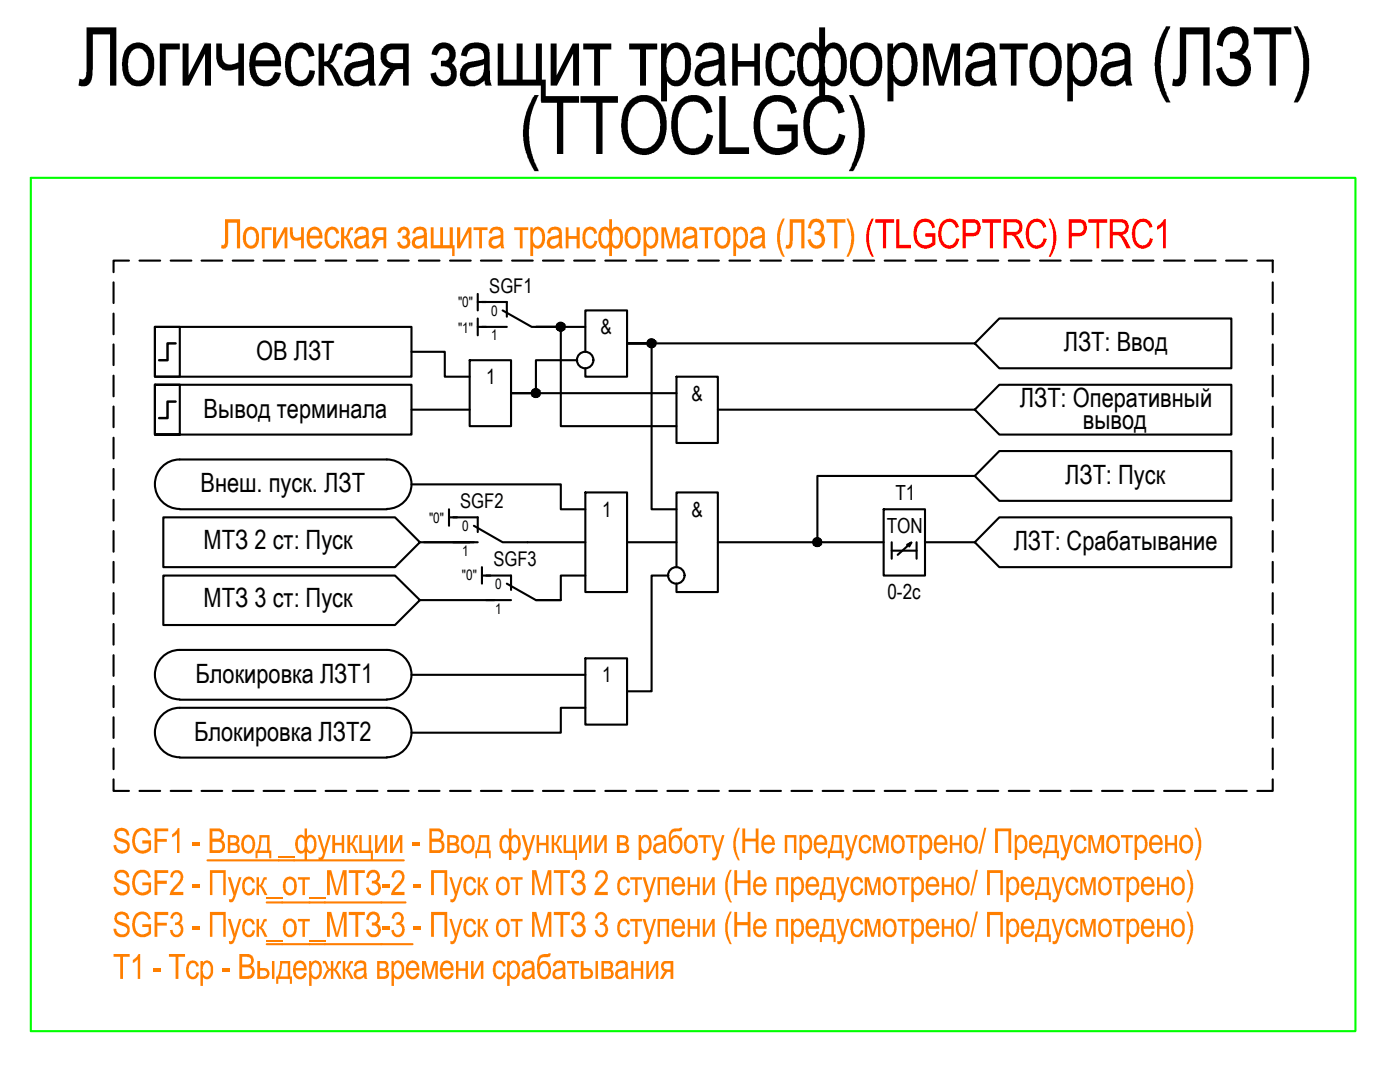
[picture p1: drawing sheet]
<svg xmlns="http://www.w3.org/2000/svg" width="169mm" height="130mm" viewBox="0 0 169 130" stroke-linecap="round" stroke-linejoin="round" font-family="sans-serif">
<!-- layer: 0 -->
<path d="M3.7 21.5h160v103h-160z" fill="none" stroke="#0f0" stroke-width=".25"/>
<g fill="#ff7f00">
<path d="M62.1 27.4h1.7v.4h-.7v2.2h-.3v-2.2h-.7z"/>
<path d="M68.3 27.4h.4v1.1h.9v-1.1h.4v2.6h-.4v-1.2h-.9v1.2h-.4z"/>
<path d="M70.7 27.6l.3-.2a.78 .78 0 0 1 1.1 .8h-.3a.51 .51 0 0 0-.6-.5 .51 .51 0 0 0-.5 .6v.5a.69 .69 0 0 0 .8 .8l.2-.2 .1-.4 .3 .1-.2 .6a.89 .89 0 0 1-1 .2 .89 .89 0 0 1-.5-.9v-.8z"/>
<path d="M79.9 27.4h.5l.6 2.1 .6-2.1h.5v2.6h-.4v-2.1l-.6 2.1h-.3l-.6-2.2v2.2h-.3z"/>
<path d="M84.5 27.4h1.6v.4h-.6v2.2h-.4v-2.2h-.6z"/>
<path d="M99.8 26.5h2.3v.4h-1v3.1h-.3v-3.1h-1z"/>
<path d="M64 27.4h.3l.1 .3a.79 .79 0 0 1 .9-.2 .79 .79 0 0 1 .5 .7v.9a.94 .94 0 0 1-.9 .9l-.3-.1-.2-.2v1.2h-.4zM64.7 27.8l-.3 .4-.1 .5a.85 .85 0 0 0 .6 1 .98 .98 0 0 0 .6-1.2h-.1a.61 .61 0 0 0-.6-.8z"/>
<path d="M66.3 27.6a.94 .94 0 0 1 1.5 .2l.1 1.8 .1 .4h-.4l-.1-.4-.2 .2a.76 .76 0 0 1-1.2-.4 .76 .76 0 0 1 .8-.9h.2a.37 .37 0 0 0 .4-.4 .37 .37 0 0 0-.4-.4 .48 .48 0 0 0-.6 .5h-.4zM66.6 28.9a.45 .45 0 0 0 0 .7 .45 .45 0 0 0 .7-.1l.2-.3v-.5l-.2 .1z"/>
<path d="M73.6 26.5h.3v1.1a.68 .68 0 0 1 .7-.2 .68 .68 0 0 1 .5 .6l.2 .7-.1 .5-.2 .4a.62 .62 0 0 1-.5 .4 .62 .62 0 0 1-.6-.3v1.2h-.3v-1.2a.69 .69 0 0 1-.8 .3 .69 .69 0 0 1-.5-.7v-.2v-1a.75 .75 0 0 1 1-.7l.3 .2zM74.2 27.8l-.2 .4-.1 .8a.53 .53 0 0 0 .6 .6h.1a1.57 1.57 0 0 0 0-1.8zM72.9 27.8l-.3 .4v.7a.65 .65 0 0 0 .7 .7 1.76 1.76 0 0 0 0-1.8z"/>
<path d="M75.7 27.7a1 1 0 0 1 1.1-.2 1 1 0 0 1 .6 1l-.1 .7-.2 .5a.93 .93 0 0 1-1 .3 .93 .93 0 0 1-.6-.9l-.1-.7zM76 27.9l-.2 .4v.6a.6 .6 0 0 0 .2 .6 .6 .6 0 0 0 .7 .1v-.1a1.42 1.42 0 0 0 0-1.7 .62 .62 0 0 0-.7 .1z"/>
<path d="M77.7 27.4h.3v.3a.78 .78 0 0 1 .9-.3 .78 .78 0 0 1 .6 .8v.9a.94 .94 0 0 1-1 .9l-.3-.1-.1-.2v1.2h-.4zM78.4 27.8l-.2 .1-.1 .4v.7a.53 .53 0 0 0 .2 .5 .53 .53 0 0 0 .6 0 1.39 1.39 0 0 0-.1-1.8h-.3z"/>
<path d="M82.7 27.6l.4-.2a.82 .82 0 0 1 1.1 .8v1.4l.1 .4h-.4v-.4l-.3 .2a.76 .76 0 0 1-1.2-.4 .76 .76 0 0 1 .9-.9h.1a.37 .37 0 0 0 .5-.4 .37 .37 0 0 0-.4-.4 .48 .48 0 0 0-.7 .5h-.3zM83 28.9a.44 .44 0 0 0-.1 .7 .44 .44 0 0 0 .6 0 .83 .83 0 0 0 .4-.8v-.1z"/>
<path d="M86.6 27.6h.1a.96 .96 0 0 1 1-.1 .96 .96 0 0 1 .5 .9v.6l-.2 .6a.92 .92 0 0 1-1 .4 .92 .92 0 0 1-.7-.9v-.7l.1-.5zM86.8 27.9l-.1 .4v.7a.6 .6 0 0 0 .5 .6 .6 .6 0 0 0 .6-.6v-.3a.74 .74 0 0 0-.7-1z"/>
<path d="M88.6 27.4h.3v.3a.79 .79 0 0 1 .8-.3 .79 .79 0 0 1 .6 .8v.9a.78 .78 0 0 1-.5 .8 .78 .78 0 0 1-.9-.2v1.2h-.3zM89.2 27.8l-.2 .1-.1 .4v.7a.54 .54 0 0 0 .2 .5 .54 .54 0 0 0 .6 .1v-.1a1.39 1.39 0 0 0-.1-1.8h-.2z"/>
<path d="M90.8 27.6l.4-.2a.82 .82 0 0 1 1.2 .8v1.4l.1 .4h-.4l-.1-.4-.2 .2a.76 .76 0 0 1-1.2-.4 .76 .76 0 0 1 .8-.9h.2a.33 .33 0 0 0 .4-.2 .33 .33 0 0 0-.1-.4 .54 .54 0 0 0-.5-.2 .54 .54 0 0 0-.4 .5h-.4zM91.1 28.9a.44 .44 0 0 0-.1 .7 .44 .44 0 0 0 .7 0 .83 .83 0 0 0 .3-.8v-.1z"/>
</g>
<g fill="#f00">
<path d="M126.7 26.4h.2l.4 .7 .3 1.3v.6l-.2 1-.5 1-.2-.1 .5-1.4v-1.4l-.2-.8z"/>
<path d="M131.4 26.5h2.3v.4h-.9v3.1h-.4v-3.1h-1z"/>
<path d="M137.2 26.7l.5-.3h.5l.2 .1a1.1 1.1 0 0 1 .8 .9l-.4 .1v-.2a.83 .83 0 0 0-1-.5 .83 .83 0 0 0-.6 .9l-.1 .9 .1 .3a.83 .83 0 0 0 .9 .7 .83 .83 0 0 0 .8-.9l.3 .1v.3l-.2 .5-.6 .4h-.8l-.4-.3-.2-.2-.2-.6-.1-.9 .2-.8z"/>
<path d="M139.7 27.3l.5-.2 .4-.6h.2v3.5h-.3v-2.8l-.7 .5z"/>
<path d="M129.1 26.5h1.2a1.02 1.02 0 0 1 .8 1.5v.1a.96 .96 0 0 1-.9 .4h-.7v1.5h-.4zM129.5 26.9v1.2h.7a.64 .64 0 0 0 .6-.5 .64 .64 0 0 0-.3-.7z"/>
<path d="M134 26.5h1.4a.94 .94 0 0 1 .8 1.4l-.3 .3-.4 .2 .4 .3 .7 1.3h-.5l-.7-1.3a.56 .56 0 0 0-.6-.3h-.4v1.6h-.4zM134.4 26.8v1.2h.8a.58 .58 0 0 0 .7-.5 .58 .58 0 0 0-.6-.7z"/>
</g>
<!-- layer: TEXT -->
<g fill="#000">
<path d="M98 12.2a2.32 2.32 0 0 1 3.8 .7l.2 .6-.7 .2a1.56 1.56 0 0 0-2.1-1.4 2.04 2.04 0 0 0-1.3 1.9l-.1 1 .1 .9a1.78 1.78 0 0 0 2.1 1.8 2.01 2.01 0 0 0 1.3-1.8l.8 .3v.1a2.46 2.46 0 0 1-3.3 2.1l-.1-.1a3.2 3.2 0 0 1-1.6-2.3l-.1-.7 .1-1.2a3.5 3.5 0 0 1 .9-2.1zM111.5 5.3h1.1l1.1 4 1.2-4h1v5h-.7v-4.1l-1.2 4.1h-.6l-1.2-4.2v4.2h-.7zM120.7 5.3h3.4v.7h-1.3v4.3h-.7v-4.3h-1.4zM102.5 11.5h.5l.1 .1 .7 1.2 .3 1.1 .3 1.6v1.1l-.2 1.4-.2 .8-1 1.9h-.5l.7-1.7 .3-1.1 .2-1.3v-1.1l-.2-1.3-.2-.9z"/>
<path d="M117.3 5.5a2.23 2.23 0 0 1 2.6 .1l.2 .4 .1 .5v2.9l.2 .9h-.7l-.2-.6a1.92 1.92 0 0 1-2.4 .5 1.58 1.58 0 0 1-.4-1.8 1.58 1.58 0 0 1 1.5-1l1.1-.2 .2-.1a1 1 0 0 0-.4-1.1 1 1 0 0 0-1.1-.1l-.2 .2a.91 .91 0 0 0-.4 .7l-.7-.1 .1-.3zM117.6 8.3a.82 .82 0 0 0-.2 .9 .82 .82 0 0 0 .7 .5 1.25 1.25 0 0 0 1.4-1.4v-.6l-.7 .3z"/>
<path d="M125 5.6a1.91 1.91 0 0 1 2-.3 1.91 1.91 0 0 1 1.2 1.7v.7a2.71 2.71 0 0 1-1.2 2.6 1.98 1.98 0 0 1-2.6-2 3.4 3.4 0 0 1 .6-2.7zM125.7 6a2.29 2.29 0 0 0-.6 2.2 1.3 1.3 0 0 0 1.6 1.5 2.01 2.01 0 0 0 .8-2.2 1.75 1.75 0 0 0-1-1.7h-.4z"/>
<path d="M128.9 5.3h.6v.6a1.41 1.41 0 0 1 1.4-.8 1.41 1.41 0 0 1 1.2 1l.1 .2a3.8 3.8 0 0 1-.2 3.4 1.4 1.4 0 0 1-2.4 .1v2.4h-.7zM130.1 6a3.3 3.3 0 0 0-.3 3.3 .98 .98 0 0 0 1.1 .4 .98 .98 0 0 0 .7-.8l.1-.8a2.34 2.34 0 0 0-.6-2.2l-.6-.1z"/>
<path d="M133.6 5.5a2.23 2.23 0 0 1 2.7 .1l.1 .4 .1 .5v2.8l.2 1h-.7l-.1-.6a1.92 1.92 0 0 1-2.5 .5 1.58 1.58 0 0 1-.4-1.8 1.58 1.58 0 0 1 1.6-1l1-.2 .2-.1a1 1 0 0 0-.3-1.1 1 1 0 0 0-1.2-.1l-.2 .2a.91 .91 0 0 0-.4 .7l-.6-.1v-.4zM134 8.3a.85 .85 0 0 0-.2 1.1 .85 .85 0 0 0 1.2 .3 1.46 1.46 0 0 0 .8-1.6v-.4l-.3 .2z"/>
</g>
<!-- layer: 0 -->
<g fill="none" stroke="#000" stroke-width=".25">
<path d="M13.7 34.1v2.5M13.7 37.8v2.5M15.6 31.5h-1.9v1.4M16.8 31.5h2.5M20.6 31.5h2.5M24.3 31.5h2.5M57.7 35.5v2M57.7 38.4v2.1M57.7 36.5h1M57.7 39.5h1M61.8 31.5h2.5M65.6 31.5h2.5"/>
<path d="M69.3 31.5h2.5M73.1 31.5h2.5M76.8 31.5h2.5M80.6 31.5h2.5M84.3 31.5h2.5M88.1 31.5h2.5M91.8 31.5h2.5M99.4 31.5h2.5M120.7 38.4h28v6.1h-28l-3-3.1zM125.6 31.5h2.5M129.3 31.5h2.5M133.1 31.5h2.5"/>
<path d="M136.8 31.5h2.5M140.6 31.5h2.5M144.3 31.5h2.5M148.1 31.5h2.5M151.8 31.5h1.9v1.4M153.7 34.1v2.5M153.7 37.8v2.5M13.7 41.6v2.5M13.7 45.3v2.5M13.7 49.1v2.5M13.7 52.8v2.5M13.7 56.6v2.5"/>
<path d="M117.7 41.4h-42h3v20.1h3M153.7 41.6v2.5M153.7 45.3v2.5M153.7 49.1v2.5M153.7 52.8v2.5M153.7 56.6v2.5M13.7 60.3v2.5M13.7 64.1v2.5M13.7 67.8v2.5M13.7 71.6v2.5M13.7 75.3v2.5M13.7 79.1v2.5"/>
<path d="M50.7 65.4h6M75.7 65.4h6M81.7 68.5v-9.1h5v12.1h-5v-1.1M86.7 65.4h20M106.7 61.5h5v8h-5zM107.7 65.4v2M107.7 66.5h3M109.6 65.7l.5-.2-1.7 1.5M110.1 65.5l-.3 .5M110.7 65.4v2M111.7 65.4h.1M111.7 65.4h6"/>
<path d="M120.7 62.4h28v6.1h-28l-3-3.1zM153.7 60.3v2.5M153.7 64.1v2.5M153.7 67.8v2.5M153.7 71.6v2.5M153.7 75.3v2.5M153.7 79.1v2.5M13.7 94.1v1.4h1.9M13.7 82.8v2.5M13.7 86.6v2.5M13.7 90.3v2.5M16.8 95.5h2.5"/>
<path d="M20.6 95.5h2.5M24.3 95.5h2.5M28.1 95.5h2.5M31.8 95.5h2.5M35.6 95.5h2.5M39.3 95.5h2.5M43.1 95.5h2.5M46.9 95.5h2.5M50.6 95.5h2.5M54.4 95.5h2.5M58.1 95.5h2.5M61.8 95.5h2.5"/>
<path d="M65.6 95.5h2.5M69.3 95.5h2.5M73.1 95.5h2.5M76.8 95.5h2.5M80.6 95.5h2.5M84.3 95.5h2.5M88.1 95.5h2.5M91.8 95.5h2.5M95.6 95.5h2.5M99.4 95.5h2.5M103.1 95.5h2.5M106.8 95.5h2.5"/>
<path d="M110.6 95.5h2.5M114.3 95.5h2.5M118.1 95.5h2.5M121.8 95.5h2.5M125.6 95.5h2.5M129.3 95.5h2.5M133.1 95.5h2.5M136.8 95.5h2.5M140.6 95.5h2.5M144.3 95.5h2.5M148.1 95.5h2.5M153.7 94.1v1.4h-1.9"/>
<path d="M153.7 82.8v2.5M153.7 86.6v2.5M153.7 90.3v2.5"/>
<circle cx="78.7" cy="41.4" r=".49"/>
<circle cx="81.7" cy="69.4" r=".99"/>
</g>
<path d="M58.2 36.5h3v1.7M58.2 39.5h3M60.7 37.5l3.5 2h3" fill="none" stroke="#000" stroke-width=".25"/>
<!-- layer: 0 -->
<g fill="#000" stroke="#000" stroke-width=".12">
<path d="M78.5 41.9h.4zM78.6 41h.2z"/>
<path d="M78.5 41.9l.3 .1zM78.6 42h.2z"/>
<path d="M78.6 41h.3zM78.5 41h.4z"/>
<path d="M78.5 41h.4zM78.4 41h.5z"/>
<path d="M78.4 41l.6 .1zM78.4 41l.6 .1z"/>
<path d="M78.4 41.9h.5zM78.4 41.9h.5z"/>
<path d="M78.4 41.1l.7 .1-.1-.1zM78.4 41.1l.7 .1h-.8z"/>
<path d="M78.4 41.8l.5 .1 .1-.1zM78.4 41.8l.5 .1h-.5z"/>
<path d="M78.3 41.2h.9zM78.3 41.2h.9z"/>
<path d="M78.3 41.8h.8zM78.3 41.8h.7z"/>
<path d="M78.3 41.2l.9 .1v-.1zM78.3 41.2l.9 .1h-1z"/>
<path d="M78.2 41.3l1 .1v-.1zM78.2 41.3l1 .1h-1z"/>
<path d="M78.2 41.6l1 .1v-.1zM78.2 41.6l1 .1h-.9z"/>
<path d="M78.3 41.7l.8 .1 .1-.1zM78.3 41.7l.8 .1h-.8z"/>
<path d="M78.2 41.4h1zM78.2 41.4h1h-1z"/>
<path d="M78.2 41.4l1 .1v-.1zM78.2 41.4l1 .1h-1z"/>
<path d="M78.2 41.5l1 .1v-.1zM78.2 41.5l1 .1h-1z"/>
</g>
<g fill="#ff7f00">
<path d="M21.5 100h.2v3h-.3v-2.4l-.6 .5v-.4l.5-.5z"/>
<path d="M23.2 101.7h1v.4h-1z"/>
</g>
<path d="M25.1 103.8h8.6" fill="none" stroke="#ff7f00" stroke-width=".25"/>
<path d="M31.3 100.8h1.3v1.9h.2v.9h-.3v-.6h-1.4v.6h-.2v-.9l.2-.1 .1-.3 .1-.7zM31.6 101.1l-.1 .8-.2 .8h1v-1.6z" fill="#ff7f00"/>
<path d="M35.5 103.8h13.3" fill="none" stroke="#ff7f00" stroke-width=".25"/>
<g fill="#ff7f00">
<path d="M43.4 100.8h.3v1.9h.8v-1.9h.3v1.9h.2v1.1h-.2v-.8h-1.4z"/>
<path d="M45.3 100.8h.3v1.6l.8-1.6h.3v2.2h-.3v-1.7l-.8 1.7h-.3z"/>
<path d="M47.1 100.8h.4v1.6l.8-1.6h.3v2.2h-.3v-1.7l-.8 1.7h-.4z"/>
<path d="M68.1 100.8h.3v1.9h.8v-1.9h.3v1.9h.2v1.1h-.2v-.8h-1.4z"/>
<path d="M69.9 100.8h.4v1.6l.8-1.6h.3v2.2h-.3v-1.7l-.8 1.7h-.4z"/>
<path d="M71.8 100.8h.3v1.6l.8-1.6h.4v2.2h-.3v-1.7l-.9 1.7h-.3z"/>
<path d="M84.4 100.8h1.4v.3h-.5v1.9h-.3v-1.9h-.6z"/>
<path d="M85.9 100.8h.3l.5 1.8 .5-1.8h.3l-.8 2.6a.45 .45 0 0 1-.2 .4 .45 .45 0 0 1-.5 0v-.3a.39 .39 0 0 0 .5-.5z"/>
<path d="M104 101l.3-.2a.65 .65 0 0 1 .9 .6l-.3 .1a.45 .45 0 0 0-.4-.4 .45 .45 0 0 0-.4 .4l-.1 .5a.54 .54 0 0 0 .2 .6 .54 .54 0 0 0 .5 .1l.2-.3v-.2l.3 .1a.74 .74 0 0 1-.7 .7 .74 .74 0 0 1-.7-.7l-.1-.8z"/>
<path d="M105.4 100.8h.5l.5 1.7 .5-1.7h.4v2.2h-.3v-1.8l-.5 1.8h-.2l-.6-1.9v1.9h-.3z"/>
<path d="M109.4 100.8h1.4v.3h-.5v1.9h-.3v-1.9h-.6z"/>
<path d="M114.7 100.8h.3v.9h.9v-.9h.3v2.2h-.3v-1h-.9v1h-.3z"/>
<path d="M135.4 100.8h1.4v.3h-.5v1.9h-.3v-1.9h-.6z"/>
<path d="M140.7 100.8h.3v.9h.9v-.9h.3v2.2h-.3v-1h-.9v1h-.3z"/>
<path d="M20.7 105.3l.2-.2 .3-.1a.83 .83 0 0 1 .9 .5 .83 .83 0 0 1-.2 .9l-.1 .3-.9 1h1.2v.3h-1.6l.2-.5 .3-.5 .5-.5 .3-.5a.49 .49 0 0 0-.4-.7 .49 .49 0 0 0-.5 .6h-.3z"/>
<path d="M23.2 106.8h1v.3h-1z"/>
<path d="M25.4 105h1.9v3h-.3v-2.6h-1.3v2.6h-.3z"/>
<path d="M27.5 105.9h.4l.5 1.7 .5-1.7h.3l-.8 2.5a.53 .53 0 0 1-.7 .5l-.1-.4a.34 .34 0 0 0 .4 0 .34 .34 0 0 0 .1-.3l.1-.2z"/>
<path d="M29.4 106.1l.3-.2 .3-.1a.72 .72 0 0 1 .8 .7l-.3 .1a.45 .45 0 0 0-.5-.5 .45 .45 0 0 0-.4 .6l-.1 .3a.68 .68 0 0 0 .6 .8 .61 .61 0 0 0 .4-.6l.3 .1v.1a.74 .74 0 0 1-.8 .7 .74 .74 0 0 1-.7-.8l-.1-.7z"/>
<path d="M74.5 100.8h.7a.6 .6 0 0 1 .7 .3 .6 .6 0 0 1-.2 .8 .59 .59 0 0 1 .2 .7 .59 .59 0 0 1-.6 .4h-.8zM74.8 101.1v.6h.3a.34 .34 0 0 0 .5-.3 .34 .34 0 0 0-.4-.3zM74.8 102v.7h.4a.34 .34 0 0 0 .5-.4 .34 .34 0 0 0-.5-.3z"/>
<path d="M77.1 100.8h.3v.3a.66 .66 0 0 1 .8-.3 .66 .66 0 0 1 .5 .7v.7l-.1 .3-.2 .3a.53 .53 0 0 1-.9-.1v1.1h-.4zM77.7 101.1l-.1 .2-.2 .3v.5a.53 .53 0 0 0 .7 .6 1.12 1.12 0 0 0-.1-1.6z"/>
<path d="M79.1 101l.3-.2h.3a.63 .63 0 0 1 .7 .8v1.1l.1 .3h-.3l-.1-.3-.1 .1a.64 .64 0 0 1-.6 .2 .64 .64 0 0 1-.5-.4v-.1a.82 .82 0 0 1 .9-.8 .27 .27 0 0 0 .3-.2 .27 .27 0 0 0-.1-.3 .45 .45 0 0 0-.5-.1 .45 .45 0 0 0-.3 .4l-.3-.1zM79.3 102.2a.4 .4 0 0 0 .2 .5 .4 .4 0 0 0 .5-.2l.1-.6z"/>
<path d="M81 100.2l.4-.2 1-.1a.44 .44 0 0 1-.7 .4 .69 .69 0 0 0-.7 .9l.1-.1a.69 .69 0 0 1 .7-.3 .69 .69 0 0 1 .5 .5l.1 .3v.6l-.1 .4a.78 .78 0 0 1-.9 .4 .78 .78 0 0 1-.6-.8v-1.4zM81.3 101.2l-.2 .4v.3a.6 .6 0 0 0 .6 .8 1.09 1.09 0 0 0 .3-1.3v-.1a.43 .43 0 0 0-.7-.1z"/>
<path d="M82.8 101.1l.4-.3a.83 .83 0 0 1 1 .9v.6a.81 .81 0 0 1-.8 .7 .81 .81 0 0 1-.8-.8v-.6zM83.2 101.1a1.08 1.08 0 0 0 .1 1.6 .62 .62 0 0 0 .6-.8v-.2a.53 .53 0 0 0-.1-.5 .53 .53 0 0 0-.6-.1z"/>
<path d="M107.8 101.1a.82 .82 0 0 1 1-.3 .82 .82 0 0 1 .5 .9v.5l-.1 .2a.81 .81 0 0 1-1 .6 .81 .81 0 0 1-.6-.9v-.5zM108.2 101.1v.1a1.14 1.14 0 0 0 0 1.4 .54 .54 0 0 0 .6 0 .54 .54 0 0 0 .2-.6v-.1a.62 .62 0 0 0-.7-.8z"/>
<path d="M111 100.8h.3v.3a.63 .63 0 0 1 .7-.3 .63 .63 0 0 1 .5 .6l.1 .3v.6a.72 .72 0 0 1-1.1 .6l-.2-.2v1.1h-.3zM111.6 101.1a1.33 1.33 0 0 0-.2 1.3 .45 .45 0 0 0 .6 .3 .45 .45 0 0 0 .3-.5v-.3a.63 .63 0 0 0-.5-.8z"/>
<path d="M113.1 101l.3-.2a.84 .84 0 0 1 1 .8v.4h-1.3v.1a.55 .55 0 0 0 .8 .6l.2-.4h.3v.1a.83 .83 0 0 1-1 .6 .83 .83 0 0 1-.6-.9l.1-.8zM113.4 101.1l-.2 .3-.1 .3h1a.5 .5 0 0 0-.2-.5 .5 .5 0 0 0-.5-.1z"/>
<path d="M116.6 101.1l.1-.1a.79 .79 0 0 1 .9-.2 .79 .79 0 0 1 .5 .8v.7a.81 .81 0 0 1-.9 .7 .81 .81 0 0 1-.7-.9l-.1-.4zM117 101.1a1.3 1.3 0 0 0 0 1.5 .54 .54 0 0 0 .6 0 .54 .54 0 0 0 .2-.6v-.3a.54 .54 0 0 0-.2-.5 .54 .54 0 0 0-.6-.1z"/>
<path d="M133.8 101.1a.83 .83 0 0 1 1-.3 .83 .83 0 0 1 .5 .9v.5l-.1 .2a.8 .8 0 0 1-.9 .6 .8 .8 0 0 1-.7-.8v-.6zM134.2 101.1v.1a1.08 1.08 0 0 0 .1 1.5 .68 .68 0 0 0 .7-.8 .62 .62 0 0 0-.7-.8z"/>
<path d="M137 100.8h.3v.3a.66 .66 0 0 1 .8-.3 .66 .66 0 0 1 .5 .7v.6l-.1 .5a.66 .66 0 0 1-1.2 .1v1.1h-.3zM137.6 101.1l-.3 .5v.5a.58 .58 0 0 0 .7 .6 1.29 1.29 0 0 0 .2-1.3 .43 .43 0 0 0-.6-.3z"/>
<path d="M139 101l.4-.2a.84 .84 0 0 1 1 .9v.3h-1.3a.54 .54 0 0 0 .2 .6 .54 .54 0 0 0 .7 0l.1-.3h.3l-.2 .5-.3 .2a.87 .87 0 0 1-1.1-1l.1-.7zM139.4 101.1l-.2 .2-.1 .4h1a.51 .51 0 0 0-.7-.6z"/>
<path d="M142.6 101.1l.1-.1a.83 .83 0 0 1 .9-.1 .83 .83 0 0 1 .5 .8v.6l-.2 .4-.4 .3h-.3a1.14 1.14 0 0 1-.8-1.3zM143 101.2l-.3 .4v.3a.64 .64 0 0 0 .7 .8 1.19 1.19 0 0 0 .2-1.4 .41 .41 0 0 0-.6-.1z"/>
</g>
<path d="M39.2 108.9h6.9" fill="none" stroke="#ff7f00" stroke-width=".25"/>
<g fill="#ff7f00">
<path d="M44.4 105.2h.1a.8 .8 0 0 1 1.2 0 .8 .8 0 0 1-.2 1.2l.1 .1a.88 .88 0 0 1 0 1.4 .88 .88 0 0 1-1.4-.6v-.1l.3-.1 .1 .3a.55 .55 0 0 0 1 .1 .55 .55 0 0 0-.5-.9h-.2v-.3a.49 .49 0 0 0 .6-.4 .49 .49 0 0 0-.4-.6 .49 .49 0 0 0-.5 .6l-.1 .1-.3-.1z"/>
<path d="M61.7 105.9h1.4v.3h-.5v1.8h-.3v-1.8h-.6z"/>
<path d="M64.3 105h.5l.6 2.6 .8-2.6h.4v3h-.3v-2.5l-.7 2.5h-.3l-.7-2.5v2.5h-.3z"/>
<path d="M66.9 105h1.9v.4h-.8v2.6h-.3v-2.6h-.8z"/>
<path d="M69.2 105.2l.5-.2a.81 .81 0 0 1 .9 .5 .81 .81 0 0 1-.3 .9l.1 .1a.9 .9 0 0 1-.1 1.5 .9 .9 0 0 1-1.3-.8l.3-.1v.1a.56 .56 0 0 0 .6 .6 .56 .56 0 0 0 .5-.6 .56 .56 0 0 0-.6-.6h-.1v-.3a.49 .49 0 0 0 .6-.4 .49 .49 0 0 0-.4-.6 .49 .49 0 0 0-.6 .5v.2l-.3-.1v-.3z"/>
<path d="M83.1 105.9h.3v.9h.8v-.9h.3v2.1h-.3v-.9h-.8v.9h-.3z"/>
<path d="M84.9 105.9h.3v1.6l.8-1.6h.3v2.1h-.3v-1.6l-.8 1.6h-.3z"/>
<path d="M103 106a.7 .7 0 0 1 .8-.1 .7 .7 0 0 1 .4 .6l-.3 .1a.45 .45 0 0 0-.5-.5 .45 .45 0 0 0-.4 .6v.3a.61 .61 0 0 0 .6 .8 .52 .52 0 0 0 .4-.6l.3 .1-.1 .1a.75 .75 0 0 1-.8 .7 .75 .75 0 0 1-.7-.9v-.5z"/>
<path d="M104.4 105.9h.5l.5 1.7 .5-1.7h.4v2.1h-.3v-1.7l-.5 1.7h-.3l-.5-1.8v1.8h-.3z"/>
<path d="M108.4 105.9h1.5v.3h-.6v1.8h-.3v-1.8h-.6z"/>
<path d="M113.7 105.9h.3v.9h.9v-.9h.3v2.1h-.3v-.9h-.9v.9h-.3z"/>
<path d="M134.4 105.9h1.4v.3h-.5v1.8h-.3v-1.8h-.6z"/>
<path d="M139.7 105.9h.3v.9h.9v-.9h.3v2.1h-.3v-.9h-.9v.9h-.3z"/>
<path d="M20.7 110.4a.73 .73 0 0 1 1.2 0 .73 .73 0 0 1-.2 1.1 .69 .69 0 0 1 .4 .8l-.1 .5-.2 .2-.3 .1a.87 .87 0 0 1-1-.8l.3-.1a.53 .53 0 0 0 .7 .6 .62 .62 0 0 0 .4-.7 .62 .62 0 0 0-.5-.5l-.3 .1 .1-.4a.49 .49 0 0 0 .5-.4 .49 .49 0 0 0-.5-.5 .52 .52 0 0 0-.3 .5l-.3-.1z"/>
<path d="M23.2 111.8h1v.4h-1z"/>
<path d="M25.4 110.1h1.9v3h-.3v-2.7h-1.3v2.7h-.3z"/>
<path d="M27.5 110.9h.4l.5 1.8 .5-1.8h.3l-.8 2.6a.52 .52 0 0 1-.7 .4l-.1-.3a.36 .36 0 0 0 .4-.1 .36 .36 0 0 0 .1-.3l.1-.1z"/>
<path d="M29.5 111.1a.72 .72 0 0 1 .8-.2 .72 .72 0 0 1 .5 .7h-.3a.46 .46 0 0 0-.6-.4 .46 .46 0 0 0-.3 .6l-.1 .3a.55 .55 0 0 0 .2 .6 .55 .55 0 0 0 .6 0l.2-.4h.3v.1a.74 .74 0 0 1-.8 .7 .74 .74 0 0 1-.7-.7l-.1-.7z"/>
<path d="M81.4 106h.1a.81 .81 0 0 1 .9 0 .81 .81 0 0 1 .3 .9v.1h-1.3v.2a.49 .49 0 0 0 .5 .6 .49 .49 0 0 0 .5-.5l.3 .1-.1 .2a.81 .81 0 0 1-.9 .4 .81 .81 0 0 1-.6-.9l.1-.7zM81.6 106.2l-.2 .5h1a.52 .52 0 0 0-.2-.5 .52 .52 0 0 0-.6 0z"/>
<path d="M106.8 106.1a.81 .81 0 0 1 1-.2 .81 .81 0 0 1 .5 .8l-.1 .7-.2 .4a.84 .84 0 0 1-1 .2 .84 .84 0 0 1-.4-1v-.5zM107.1 106.2l-.2 .4v.5a.53 .53 0 0 0 .4 .6 .53 .53 0 0 0 .6-.3v-.6a.53 .53 0 0 0-.1-.6 .53 .53 0 0 0-.7 0z"/>
<path d="M110.1 105.9h.2v.2a.66 .66 0 0 1 .8-.3 .66 .66 0 0 1 .4 .7l.1 .8-.2 .4a.62 .62 0 0 1-1 .1v1.1h-.3zM110.7 106.1a1.29 1.29 0 0 0-.3 1.3 .43 .43 0 0 0 .5 .4 .43 .43 0 0 0 .3-.5l.1-.5a.57 .57 0 0 0-.6-.7z"/>
<path d="M112.1 106l.1-.1a.8 .8 0 0 1 .9 .1 .8 .8 0 0 1 .3 .8l.1 .2h-1.4v.2a.57 .57 0 0 0 .7 .5l.2-.1 .1-.3 .3 .1-.1 .4-.3 .2-.3 .1a.99 .99 0 0 1-.9-1.3l.1-.5zM112.3 106.3l-.2 .4h1a.5 .5 0 0 0-.2-.5 .5 .5 0 0 0-.6 .1z"/>
<path d="M115.7 106a.84 .84 0 0 1 1 0 .84 .84 0 0 1 .4 .9l-.1 .5a.79 .79 0 0 1-.8 .7 .79 .79 0 0 1-.7-.8l-.1-.7zM116 106.2l-.2 .2-.1 .6a.63 .63 0 0 0 .8 .7l.3-.3v-.5a.59 .59 0 0 0-.8-.7z"/>
<path d="M132.8 106.1l.1-.1a.82 .82 0 0 1 1-.1 .82 .82 0 0 1 .4 .9l-.1 .6-.2 .4a.79 .79 0 0 1-.9 .2 .79 .79 0 0 1-.5-.9v-.5zM133.1 106.2l-.1 .3-.1 .6a.57 .57 0 0 0 .7 .6h.1a1.03 1.03 0 0 0-.1-1.6z"/>
<path d="M136.1 105.9h.3v.2a.64 .64 0 0 1 .7-.3 .64 .64 0 0 1 .4 .7l.1 .5-.1 .7a.62 .62 0 0 1-1.1 .1v1.1h-.3zM136.6 106.1a1.29 1.29 0 0 0-.2 1.3 .43 .43 0 0 0 .5 .4 .43 .43 0 0 0 .3-.5l.1-.7a.52 .52 0 0 0-.7-.5z"/>
<path d="M138 106.1l.3-.2 .4-.1a1.07 1.07 0 0 1 .7 1.2h-1.3v.2a.48 .48 0 0 0 .3 .5 .48 .48 0 0 0 .6-.2l.1-.2 .3 .1v.1l-.2 .3a.83 .83 0 0 1-.9 .2 .83 .83 0 0 1-.5-.9v-.5zM138.3 106.3l-.2 .4h1a.5 .5 0 0 0-.3-.5 .5 .5 0 0 0-.5 .1z"/>
<path d="M141.7 106l.2-.1a.86 .86 0 0 1 .9 .1 .86 .86 0 0 1 .3 .9l-.1 .5a.79 .79 0 0 1-.8 .7 .79 .79 0 0 1-.7-.8l-.1-.7zM142 106.2l-.2 .4v.8a.5 .5 0 0 0 .4 .3 .5 .5 0 0 0 .5-.2l.1-.2v-.6a.53 .53 0 0 0-.3-.5 .53 .53 0 0 0-.5 0z"/>
</g>
<path d="M39.2 114h6.9" fill="none" stroke="#ff7f00" stroke-width=".25"/>
<g fill="#ff7f00">
<path d="M61.7 110.9h1.4v.3h-.5v1.9h-.3v-1.9h-.6z"/>
<path d="M64.3 110.1h.5l.6 2.6 .8-2.6h.4v3h-.3v-2.5l-.7 2.5h-.3l-.7-2.6v2.6h-.3z"/>
<path d="M66.9 110.1h1.9v.3h-.8v2.7h-.3v-2.7h-.8z"/>
<path d="M69.3 110.2l.4-.2 .4 .1a.87 .87 0 0 1 .2 1.4 .89 .89 0 0 1 0 1.5 .89 .89 0 0 1-1.3-.8h.3a.6 .6 0 0 0 .3 .5 .6 .6 0 0 0 .6 0 .53 .53 0 0 0 .2-.7 .53 .53 0 0 0-.6-.3h-.1v-.4a.5 .5 0 0 0 .6-.3 .5 .5 0 0 0-.4-.6 .5 .5 0 0 0-.6 .5v.2l-.3-.1 .1-.5z"/>
<path d="M83.1 110.9h.3v.9h.8v-.9h.3v2.2h-.3v-1h-.8v1h-.3z"/>
<path d="M84.9 110.9h.3v1.7l.8-1.7h.3v2.2h-.3v-1.7l-.8 1.7h-.3z"/>
<path d="M102.9 111.2a.7 .7 0 0 1 .8-.3 .7 .7 0 0 1 .5 .7h-.3a.45 .45 0 0 0-.5-.4 .45 .45 0 0 0-.4 .5v.5a.49 .49 0 0 0 .3 .5 .49 .49 0 0 0 .6-.1l.1-.3h.3l-.1 .3a.76 .76 0 0 1-.9 .5 .76 .76 0 0 1-.6-.8v-.5z"/>
<path d="M104.4 110.9h.5l.5 1.8 .5-1.8h.4v2.2h-.3v-1.8l-.5 1.8h-.3l-.5-1.8v1.8h-.3z"/>
<path d="M108.4 110.9h1.5v.3h-.6v1.9h-.3v-1.9h-.6z"/>
<path d="M113.7 110.9h.3v.9h.9v-.9h.3v2.2h-.3v-1h-.9v1h-.3z"/>
<path d="M134.4 110.9h1.4v.3h-.5v1.9h-.3v-1.9h-.6z"/>
<path d="M139.7 110.9h.3v.9h.9v-.9h.3v2.2h-.3v-1h-.9v1h-.3z"/>
<path d="M55.1 116h.3v.9h.8v-.9h.3v2.2h-.3v-1h-.8v1h-.3z"/>
<path d="M56.9 116h.3v1.6l.8-1.6h.4v2.2h-.3v-1.7l-.9 1.7h-.3z"/>
<path d="M59.8 116.2a.69 .69 0 0 1 .8-.2 .69 .69 0 0 1 .4 .6l-.3 .1a.45 .45 0 0 0-.4-.4 .45 .45 0 0 0-.4 .5v.3a.63 .63 0 0 0 .5 .8l.3-.2 .1-.3h.3l-.1 .2a.75 .75 0 0 1-.8 .6 .75 .75 0 0 1-.6-.8v-.8z"/>
<path d="M68.5 116h1.4v.3h-.5v1.9h-.3v-1.9h-.6z"/>
<path d="M76.2 116h.3v.9h.9v-.9h.3v2.2h-.3v-1h-.9v1h-.3z"/>
<path d="M78.1 116h.3v1.6l.8-1.6h.3v2.2h-.3v-1.7l-.8 1.7h-.3z"/>
<path d="M81.4 111l.5-.1a.84 .84 0 0 1 .8 1v.2h-1.3v.1a.54 .54 0 0 0 .3 .5 .54 .54 0 0 0 .6 0l.1-.3h.3l-.1 .3a.82 .82 0 0 1-1 .4 .82 .82 0 0 1-.5-1l.1-.6zM81.6 111.3l-.2 .5h1v-.2a.48 .48 0 0 0-.8-.3z"/>
<path d="M106.8 111.1l.4-.2h.2a.94 .94 0 0 1 .9 1v.4l-.1 .4a.81 .81 0 0 1-1.1 .4 .81 .81 0 0 1-.5-1v-.5zM107.2 111.3l-.2 .2-.1 .6a.57 .57 0 0 0 .8 .7l.2-.4v-.6a.52 .52 0 0 0-.1-.5 .52 .52 0 0 0-.6 0z"/>
<path d="M110.1 110.9h.2v.3a.69 .69 0 0 1 .8-.3 .69 .69 0 0 1 .5 .7v.8l-.2 .3a.6 .6 0 0 1-1 .2v1h-.3zM110.6 111.2l-.2 .4v.5a.47 .47 0 0 0 .1 .6 .47 .47 0 0 0 .6 0l.1-.2 .1-.4a.65 .65 0 0 0-.6-.9z"/>
<path d="M112.1 111l.4-.1a.96 .96 0 0 1 1 1.1v.1h-1.4v.1a.53 .53 0 0 0 .3 .5 .53 .53 0 0 0 .6-.1l.1-.2h.3a.81 .81 0 0 1-.9 .7 .81 .81 0 0 1-.7-.9v-.7zM112.4 111.2l-.3 .4v.2h1v-.1a.5 .5 0 0 0-.7-.5z"/>
<path d="M115.6 111.2h.1a.81 .81 0 0 1 .9-.2 .81 .81 0 0 1 .5 .8v.6l-.2 .4a.83 .83 0 0 1-.9 .2 .83 .83 0 0 1-.6-.8v-.5zM116 111.2l-.2 .4v.7a.51 .51 0 0 0 .5 .5 .51 .51 0 0 0 .5-.6v-.4a.57 .57 0 0 0-.8-.6z"/>
<path d="M132.8 111.1l.3-.2h.3a1 1 0 0 1 .9 1.2l-.1 .3a.81 .81 0 0 1-.9 .7 .81 .81 0 0 1-.7-.9v-.6zM133.2 111.3l-.2 .3-.1 .5a.56 .56 0 0 0 .2 .6 .56 .56 0 0 0 .6 0l.2-.3v-.6a.5 .5 0 0 0-.2-.5 .5 .5 0 0 0-.5 0z"/>
<path d="M136.1 110.9h.3v.3a.6 .6 0 0 1 .6-.3 .6 .6 0 0 1 .5 .5l.1 .7-.1 .5-.1 .2a.62 .62 0 0 1-1 .1v1h-.3zM136.6 111.2l-.2 .3v.4a.65 .65 0 0 0 .5 .9 1.14 1.14 0 0 0 .3-1.4 .4 .4 0 0 0-.6-.2z"/>
<path d="M138 111.1h.1a.83 .83 0 0 1 .9-.1 .83 .83 0 0 1 .4 .8v.3h-1.3v.1a.53 .53 0 0 0 .3 .5 .53 .53 0 0 0 .6-.1l.1-.2h.3a.82 .82 0 0 1-1 .7 .82 .82 0 0 1-.6-1v-.6zM138.4 111.2l-.3 .4v.2h1v-.1a.5 .5 0 0 0-.7-.5z"/>
<path d="M141.6 111.2a.84 .84 0 0 1 1.1-.2 .84 .84 0 0 1 .4 1l-.1 .6-.2 .3a.84 .84 0 0 1-.9 .1 .84 .84 0 0 1-.5-.9v-.4zM141.9 111.3l-.1 .3v.6a.52 .52 0 0 0 .5 .6 .52 .52 0 0 0 .5-.6v-.3a.54 .54 0 0 0-.2-.6 .54 .54 0 0 0-.6 0z"/>
<path d="M24.2 116h.3v.2a.64 .64 0 0 1 .7-.2 .64 .64 0 0 1 .5 .6v.9l-.1 .4a.62 .62 0 0 1-1.1 0v1.1h-.3zM24.8 116.2a1.29 1.29 0 0 0-.2 1.3 .43 .43 0 0 0 .4 .4 .43 .43 0 0 0 .4-.5v-.6a.53 .53 0 0 0-.6-.6z"/>
<path d="M61.3 116h.3v.2a.68 .68 0 0 1 .7-.2 .68 .68 0 0 1 .5 .7v.5l-.1 .6a.62 .62 0 0 1-1.1 .1v1.1h-.3zM61.8 116.2l-.2 .4v.6a.54 .54 0 0 0 .6 .7v-.1a1.3 1.3 0 0 0 .1-1.4l-.2-.2z"/>
<path d="M63.2 116.1l.2-.1h.3a.66 .66 0 0 1 .9 .7v1.3v.2h-.3l-.1-.3a.67 .67 0 0 1-1.1-.1 .67 .67 0 0 1 .7-.9h.1a.31 .31 0 0 0 .3-.2 .31 .31 0 0 0-.1-.4l-.1-.1a.47 .47 0 0 0-.7 .4h-.3zM63.5 117.3a.39 .39 0 0 0 0 .6 .39 .39 0 0 0 .5-.1l.2-.3v-.4z"/>
<path d="M65.1 115.5l.4-.3 1-.1a.55 .55 0 0 1-.8 .4 .67 .67 0 0 0-.6 .8v.1a.74 .74 0 0 1 .9-.4 .74 .74 0 0 1 .5 .8v.6l-.1 .4a.78 .78 0 0 1-.9 .4 .78 .78 0 0 1-.6-.8v-1.1zM65.5 116.3a1.08 1.08 0 0 0 .1 1.6 .73 .73 0 0 0 .6-.9 .58 .58 0 0 0-.7-.7z"/>
<path d="M67 116.1l.1-.1 .5-.1a.69 .69 0 0 1 .7 .9v1.1l.1 .3h-.3l-.2-.3a.67 .67 0 0 1-1.1 0 .67 .67 0 0 1 .6-1h.2a.32 .32 0 0 0 .4-.3 .32 .32 0 0 0-.3-.4 .45 .45 0 0 0-.6 .4h-.3zM67.1 117.3a.39 .39 0 0 0 .1 .6 .39 .39 0 0 0 .5-.1l.2-.3v-.4z"/>
<path d="M70.1 116h.4v.8h.4a.66 .66 0 0 1 .7 .7 .66 .66 0 0 1-.7 .7h-.8zM70.5 117.1v.8h.3a.4 .4 0 0 0 .4-.2 .4 .4 0 0 0 0-.4l-.2-.2zM71.9 116h.3v2.2h-.3z"/>
<path d="M72.6 116h.8a.58 .58 0 0 1 .6 .3 .58 .58 0 0 1-.2 .7l.1 .1a.61 .61 0 0 1 .2 .7 .61 .61 0 0 1-.7 .4h-.8zM72.9 116.3v.6h.4a.32 .32 0 0 0 .4-.3 .32 .32 0 0 0-.4-.3zM72.9 117.2v.7h.5a.35 .35 0 0 0 .4-.4 .35 .35 0 0 0-.5-.3z"/>
<path d="M74.5 116.2v-.1a.8 .8 0 0 1 1.3 .2v1.4l.1 .5h-.3l-.1-.3-.4 .3a.66 .66 0 0 1-.8-.7 .66 .66 0 0 1 .8-.6h.1a.33 .33 0 0 0 .3-.4 .33 .33 0 0 0-.4-.3 .37 .37 0 0 0-.5 .4h-.3zM74.8 117.3a.39 .39 0 0 0 0 .6 .39 .39 0 0 0 .6-.2 .54 .54 0 0 0 .1-.6z"/>
<path d="M80 116.1l.2-.1h1.1v2.2h-.3v-.9l-.4 .1-.5 .8h-.4l.5-.8 .1-.1a.7 .7 0 0 1-.3-1.2zM80.3 116.3a.4 .4 0 0 0-.1 .5 .4 .4 0 0 0 .4 .2h.4v-.7z"/>
</g>
<g fill="none" stroke="#000" stroke-width=".25">
<path d="M18.7 39.5h31v6h-31zM18.7 39.5h3v6h-3zM70.7 39.5h-6h3v11.9h14M18.7 46.4v6.1h3v-6.1h-3h31v6.1h-31zM21.7 55.5a2.98 2.98 0 0 0-3 2.9 2.98 2.98 0 0 0 3 3M21.7 55.5h25M46.7 55.5a2.98 2.98 0 0 1 3 2.9 2.98 2.98 0 0 1-3 3M49.7 42.5h4v3h3M49.7 58.5h18v3h3M49.7 49.4h7M56.7 43.5h5v7.9h-5zM69.7 43.5h-5v4h-3h20"/>
<path d="M70.7 42.5v-5h5v8h-5v-1M70.7 59.4h5v12.1h-5zM81.7 45.5h5v8h-5zM86.7 49.4h31M117.7 57.4l3 3.1h28v-6.1h-28l-3 3h-19v8M120.7 46.4h28v6.1h-28l-3-3.1zM19.7 62.4h28l3 3-3 3.1h-28zM19.7 69.5h28l3 2.9-3 3h-28zM21.7 78.4a2.98 2.98 0 0 0-3 3 2.98 2.98 0 0 0 3 3M21.7 61.5h25M21.7 78.4h25M46.7 78.4a2.98 2.98 0 0 1 3 3 2.98 2.98 0 0 1-3 3"/>
<path d="M50.7 72.4h9M51.2 65.4h6M54.2 61.5v2M54.2 62.4h1M58.2 68.5v1.9M58.2 69.5h1M63.7 65.4h7M70.7 69.5h-3v2.9h-3M70.7 79.5h5v8h-5zM80.7 69.5h-2v13.9h-3M21.7 85.4a2.98 2.98 0 0 0-3 3 2.98 2.98 0 0 0 3 3M21.7 84.5h25"/>
<path d="M21.7 85.4h25M21.7 91.4h25M46.7 85.4a2.98 2.98 0 0 1 3 3 2.98 2.98 0 0 1-3 3M49.7 81.5h21M70.7 85.4h-3v3h-18"/>
<circle cx="67.7" cy="39.4" r=".49"/>
<circle cx="64.7" cy="47.4" r=".49"/>
<circle cx="70.7" cy="43.5" r=".99"/>
<circle cx="98.7" cy="65.4" r=".49"/>
</g>
<g fill="#000" stroke="#000" stroke-width=".12">
<path d="M67.6 39.9h.3zM67.6 38.9h.2zM64.6 47.9h.3zM64.6 46.9h.2zM98.5 65.9h.4zM98.6 64.9h.2z"/>
<path d="M67.6 39.9l.2 .1zM67.6 40h.2z"/>
<path d="M67.6 38.9l.3 .1zM67.6 39h.3z"/>
<path d="M67.6 39h.3zM67.5 39h.4z"/>
<path d="M67.5 39l.5 .1zM67.4 39.1h.6z"/>
<path d="M67.5 39.9h.4zM67.5 39.9h.4z"/>
<path d="M67.4 39.1h.7zM67.4 39.1h.7z"/>
<path d="M67.4 39.8h.6zM67.4 39.8l.5 .1z"/>
<path d="M67.3 39.1l.9 .1-.1-.1zM67.3 39.1l.9 .1h-.9z"/>
<path d="M67.3 39.8h.8zM67.3 39.8h.7z"/>
<path d="M67.3 39.2l.9 .1v-.1zM67.3 39.2l.9 .1h-1z"/>
<path d="M67.3 39.7l.8 .1 .1-.1zM67.3 39.7l.8 .1h-.8z"/>
<path d="M67.2 39.3l1 .1v-.1zM67.2 39.3l1 .1h-1z"/>
<path d="M67.2 39.4l1 .1v-.1zM67.2 39.4l1 .1h-1z"/>
<path d="M67.2 39.5h1zM67.2 39.5h1h-1z"/>
<path d="M67.2 39.5l1 .1v-.1zM67.2 39.5l1 .1h-1z"/>
<path d="M67.2 39.6l1 .1v-.1zM67.2 39.6l1 .1h-.9z"/>
<path d="M64.6 47.9l.2 .1zM64.6 48h.2z"/>
<path d="M64.6 46.9l.3 .1zM64.6 47h.3z"/>
<path d="M64.6 47h.4zM64.5 47h.5z"/>
<path d="M64.5 47l.5 .1zM64.4 47.1h.6z"/>
<path d="M64.5 47.9h.5zM64.5 47.9h.4z"/>
<path d="M64.4 47.1h.7zM64.4 47.1h.7z"/>
<path d="M64.4 47.8h.6zM64.4 47.8l.6 .1z"/>
<path d="M64.3 47.1l.8 .1v-.1zM64.3 47.1l.8 .1h-.8z"/>
<path d="M64.3 47.8h.8zM64.3 47.8h.7z"/>
<path d="M64.3 47.2l.9 .1-.1-.1zM64.3 47.2l.9 .1h-.9z"/>
<path d="M64.3 47.7l.8 .1v-.1zM64.3 47.7l.8 .1h-.8z"/>
<path d="M64.3 47.3l.9 .1v-.1zM64.3 47.3l.9 .1h-1z"/>
<path d="M64.2 47.4l1 .1v-.1zM64.2 47.4l1 .1h-1z"/>
<path d="M64.2 47.5l1 .1v-.1zM64.2 47.5l1 .1h-.9z"/>
<path d="M64.3 47.6l.8 .1 .1-.1zM64.3 47.6l.8 .1h-.8z"/>
<path d="M64.2 47.5h1zM64.2 47.5h1h-1z"/>
<path d="M98.5 65.9l.3 .1zM98.6 66h.2z"/>
<path d="M98.6 64.9l.3 .1zM98.5 65h.4z"/>
<path d="M98.5 65h.5zM98.5 65h.5z"/>
<path d="M98.5 65l.5 .1zM98.4 65.1h.6z"/>
<path d="M98.5 65.9h.5zM98.5 65.9h.4z"/>
<path d="M98.4 65.1l.7 .1-.1-.1zM98.4 65.1l.7 .1h-.8z"/>
<path d="M98.4 65.8h.6zM98.4 65.8l.6 .1z"/>
<path d="M98.3 65.2h.8zM98.3 65.2h.8z"/>
<path d="M98.3 65.8h.8zM98.3 65.8h.7z"/>
<path d="M98.3 65.2l.9 .1-.1-.1zM98.3 65.2l.9 .1h-.9z"/>
<path d="M98.3 65.7l.8 .1v-.1zM98.3 65.7l.8 .1h-.8z"/>
<path d="M98.3 65.3l.9 .1v-.1zM98.3 65.3l.9 .1h-1z"/>
<path d="M98.2 65.4h1zM98.2 65.4h1h-1z"/>
<path d="M98.2 65.5l1 .1v-.1zM98.2 65.5l1 .1h-.9z"/>
<path d="M98.3 65.6l.8 .1 .1-.1zM98.3 65.6l.8 .1h-.8z"/>
<path d="M98.2 65.4l1 .1v-.1zM98.2 65.4l1 .1h-1z"/>
</g>
<path d="M21.2 41.4h-1v2.1h-1M21.2 48.5h-1v2h-1" fill="none" stroke="#000" stroke-width=".3"/>
<path d="M54.7 62.4h3v1.8M54.7 65.4h3M57.2 63.5l3.5 1.9h3M58.7 69.5h3v1.7M58.7 72.4h3M61.2 70.4l3.5 2h3" fill="none" stroke="#000" stroke-width=".25"/>
<g font-size="9.8">
<text x="9.4" y="10.3">Логическая защит трансформатора</text>
<text x="139" y="10.3">(ЛЗТ)</text>
<text x="62.7" y="18.6">(TTOCLGC)</text>
</g>
<g font-size="4.9">
<text x="26.7" y="30">Логическая защита трансформатора</text>
<text x="93.6" y="30">(ЛЗТ</text>
<text x="102.1" y="30">)(TLGCPTRC) PTRC1</text>
</g>
<g font-size="4.2" fill="#ff7f00">
<text x="13.5" y="103">SGF1 -</text>
<text x="25.1" y="103">Ввод</text>
<text x="33.7" y="103">_функции</text>
<text x="48.6" y="103">-</text>
<text x="51.6" y="103">Ввод функции в работу</text>
<text x="88.3" y="103">(Не предусмотрено</text>
<text x="118.1" y="103">/ Предусмотрено</text>
<text x="144.1" y="103">)</text>
<text x="13.5" y="108">SGF2 -</text>
<text x="13.5" y="113.1">SGF3 -</text>
<text x="32.2" y="108">_от _МТЗ</text>
<text x="32.2" y="113.1">_от _МТЗ -3 - Пуск от МТЗ</text>
<text x="46.1" y="108">-2 - Пуск от МТЗ</text>
<text x="71.7" y="108">2 ступени</text>
<text x="71.7" y="113.1">3 ступени</text>
<text x="87.4" y="108">(Не предусмотрено</text>
<text x="87.4" y="113.1">(Не предусмотрено</text>
<text x="117.2" y="108">/ Предусмотрено</text>
<text x="117.2" y="113.1">/ Предусмотрено</text>
<text x="143.2" y="108">)</text>
<text x="143.2" y="113.1">)</text>
<text x="13.6" y="118.2">Т1 - Тср</text>
<text x="26.7" y="118.2">- Выдержка времени срабатывания</text>
</g>
<g font-size="3.2">
<text x="30.9" y="43.4">ОВ ЛЗТ</text>
<text x="128.5" y="42.4">ЛЗТ: Ввод</text>
<text x="24.6" y="50.4">Вывод терминала</text>
<text x="123.2" y="49.1">ЛЗТ: Оперативный</text>
<text x="130.8" y="51.8">вывод</text>
<text x="24.2" y="59.4">Внеш. пуск. ЛЗТ</text>
<text x="128.6" y="58.4">ЛЗТ: Пуск</text>
<text x="24.6" y="66.3">МТЗ 2 ст: Пуск</text>
<text x="122.4" y="66.4">ЛЗТ: Срабатывание</text>
<text x="24.6" y="73.3">МТЗ 3 ст: Пуск</text>
<text x="23.6" y="82.4">Блокировка ЛЗТ1</text>
<text x="23.5" y="89.4">Блокировка ЛЗТ2</text>
</g>
<g font-size="2.5">
<text x="72.5" y="40.3">&amp;</text>
<text x="58.7" y="46.4">1</text>
<text x="83.5" y="48.3">&amp;</text>
<text x="72.7" y="62.4">1</text>
<text x="83.5" y="62.4">&amp;</text>
<text x="107.1" y="64.3">TON</text>
<text x="108.2" y="60.4">T1</text>
<text x="107.2" y="72.3">0-2с</text>
<text x="72.7" y="82.3">1</text>
</g>
<g font-size="2.4">
<text x="59.1" y="35.4">SGF1</text>
<text x="55.6" y="61.3">SGF2</text>
<text x="59.6" y="68.3">SGF3</text>
</g>
<g font-size="1.7">
<text x="55.3" y="37.1">&quot;0&quot;</text>
<text x="55.3" y="40.2">&quot;1&quot;</text>
<text x="59.3" y="38.1">0</text>
<text x="59.3" y="41.1">1</text>
<text x="51.8" y="63.1">&quot;0&quot;</text>
<text x="55.8" y="64.1">0</text>
<text x="55.8" y="70.1">&quot;0&quot;</text>
<text x="55.8" y="67.1">1</text>
<text x="59.8" y="71.1">0</text>
<text x="59.8" y="74.1">1</text>
</g>
</svg>
